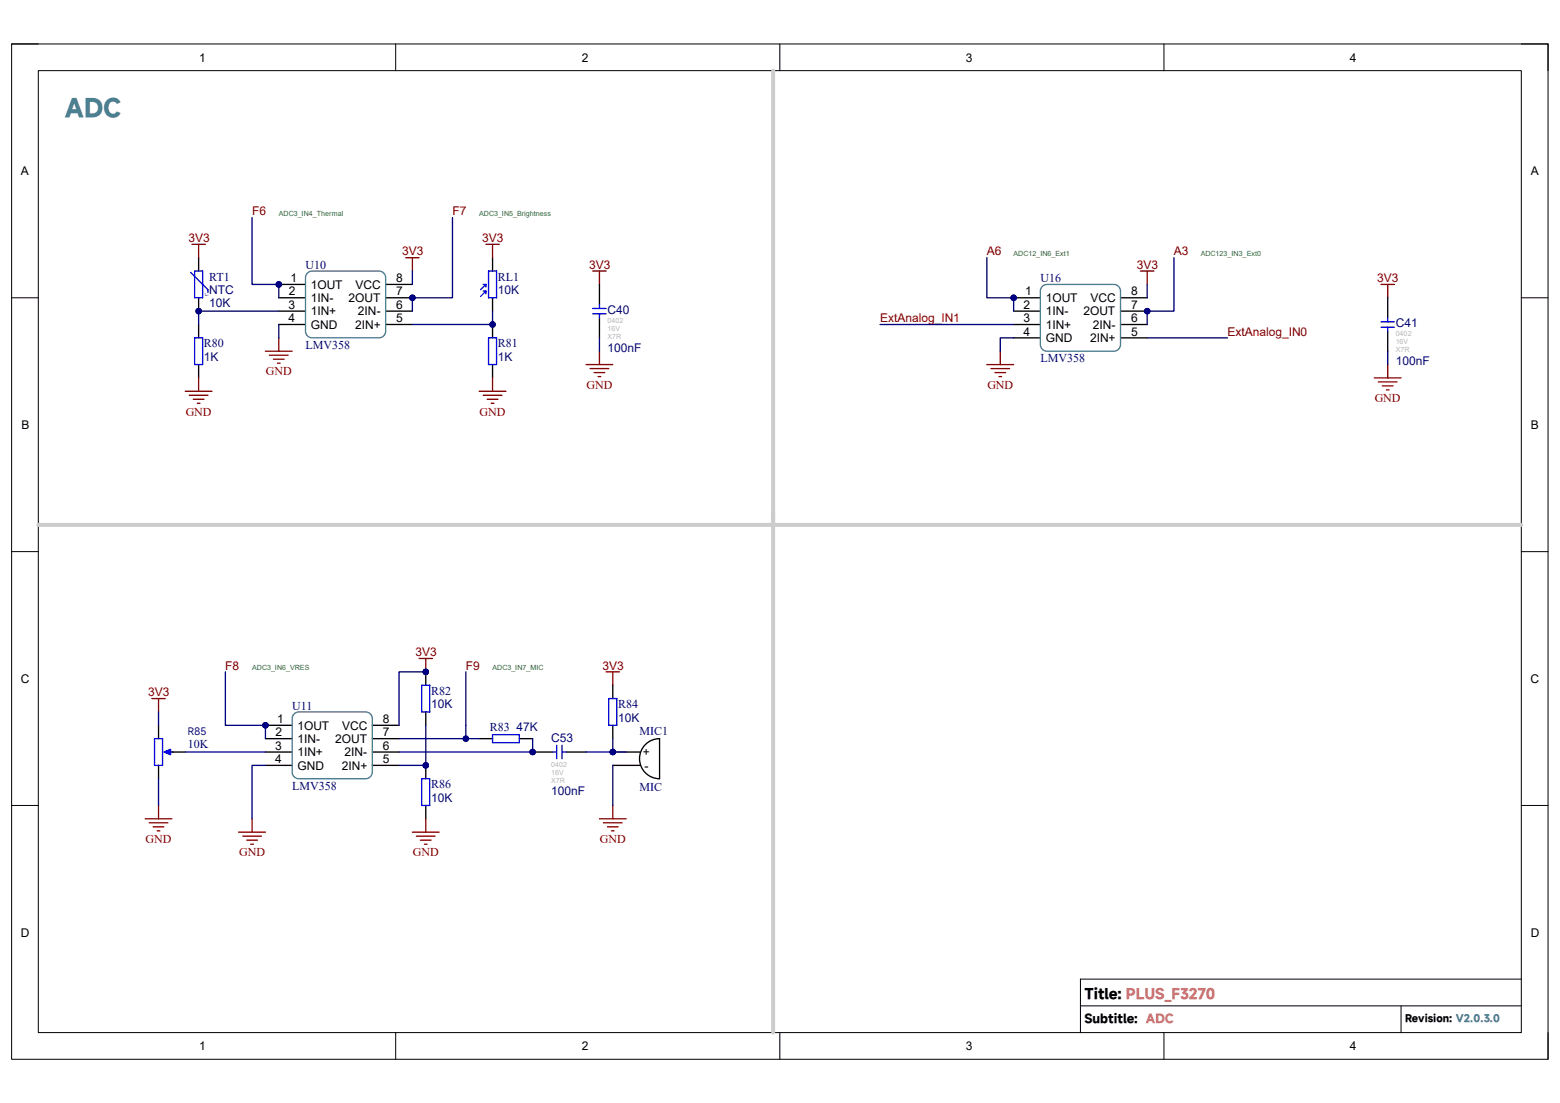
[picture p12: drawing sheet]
<svg xmlns="http://www.w3.org/2000/svg" width="297mm" height="210mm" viewBox="0 0 297 210" stroke-linecap="round" stroke-linejoin="round" font-family="sans-serif">
<path d="M2.2 8.4h292.5v193.3h-292.5z" fill="none" stroke="#000" stroke-width=".19"/>
<path d="M7.3 13.5h282.3v183.1h-282.3z" fill-rule="evenodd" fill="#fff"/>
<g fill="none" stroke="#000" stroke-width=".19">
<path d="M2.2 8.4h5.1M7.3 13.5h282.3v183.1h-282.3zM75.3 8.4v5.1M148.5 8.4v5.1M221.6 8.4v5.1M289.6 8.4h5.1v5.1M2.2 56.7h5.1M289.6 56.7h5.1M2.2 105h5.1M289.6 105h5.1M2.2 153.4h5.1M289.6 153.4h5.1"/>
<path d="M75.3 196.6v5.1M148.5 196.6v5.1M205.7 191.5h83.9M221.6 196.6v5.1M266.7 191.5v5.1M289.6 186.4h-83.9v10.2M294.7 196.6v5.1"/>
</g>
<circle cx="37.8" cy="59.2" r=".51" fill="#000080"/>
<circle cx="37.8" cy="59.2" r=".51" fill="none" stroke="#000080" stroke-width=".19"/>
<path d="M37.8 49.1v2.5M37.8 56.7v2.5" fill="none" stroke="#000" stroke-width=".25"/>
<circle cx="37.8" cy="59.2" r=".51" fill="#000080"/>
<circle cx="37.8" cy="59.2" r=".51" fill="none" stroke="#000080" stroke-width=".19"/>
<path d="M36.3 51.9l3.3 3.3v.5M37.1 51.6h1.5v5.1h-1.5zM92 55.4h.5M92 54.1h.5M92.5 55.4l-1 1M92.5 54.1v.6M92.5 55.4v.5M92.5 54.1l-1 1.1M93 51.6h1.5v5.1h-1.5z" fill="none" stroke="#00f" stroke-width=".25"/>
<path d="M93.8 49.1v2.5M93.8 56.7v2.5" fill="none" stroke="#000" stroke-width=".25"/>
<circle cx="116.7" cy="143.2" r=".51" fill="#000080"/>
<circle cx="116.7" cy="143.2" r=".51" fill="none" stroke="#000080" stroke-width=".19"/>
<path d="M116.7 143.2h5.2" fill="none" stroke="#000" stroke-width=".25"/>
<circle cx="116.7" cy="143.2" r=".51" fill="#000080"/>
<circle cx="116.7" cy="143.2" r=".51" fill="none" stroke="#000080" stroke-width=".19"/>
<path d="M116.7 145.7h5.2M122.9 141.7a3.8 3.8 0 0 1 2.7-1.1v7.7a3.8 3.8 0 0 1-3.6-2.4 3.8 3.8 0 0 1 .9-4.2z" fill="none" stroke="#000" stroke-width=".25"/>
<circle cx="53.1" cy="54.1" r=".51" fill="#000080"/>
<circle cx="53.1" cy="54.1" r=".51" fill="none" stroke="#000080" stroke-width=".19"/>
<circle cx="78.5" cy="56.7" r=".51" fill="#000080"/>
<circle cx="78.5" cy="56.7" r=".51" fill="none" stroke="#000080" stroke-width=".19"/>
<path d="M53.1 54.1h5.1" fill="none" stroke="#000" stroke-width=".25"/>
<circle cx="53.1" cy="54.1" r=".51" fill="#000080"/>
<circle cx="53.1" cy="54.1" r=".51" fill="none" stroke="#000080" stroke-width=".19"/>
<path d="M53.1 56.7h5.1M53.1 59.2h5.1M73.4 56.7h5.1M73.4 59.2h5.1M53.1 61.8h5.1M73.4 61.8h5.1" fill="none" stroke="#000" stroke-width=".25"/>
<circle cx="78.5" cy="56.7" r=".51" fill="#000080"/>
<circle cx="78.5" cy="56.7" r=".51" fill="none" stroke="#000080" stroke-width=".19"/>
<path d="M73.4 54.1h5.1M37.8 61.8v2.5M37.8 69.4v2.6" fill="none" stroke="#000" stroke-width=".25"/>
<path d="M58.7 51.9l.7-.3h12.8a1.27 1.27 0 0 1 1.2 1.3v10.2a1.27 1.27 0 0 1-1.2 1.2h-12.8a1.27 1.27 0 0 1-1.2-1.2v-10.2v-.4z" fill="none" stroke="#45818e" stroke-width=".25"/>
<path d="M37.1 64.3h1.5v5.1h-1.5z" fill="none" stroke="#00f" stroke-width=".25"/>
<g fill="none" stroke="#800000" stroke-width=".25">
<path d="M36.5 46.5h2.6M37.8 46.5v2.6M77.2 49.1h2.6M78.5 49.1v2.5M35.3 74.5h5.1M36 75.3h3.6M36.8 76h2M37.6 76.8h.5M37.8 72v2.5M50.5 66.9h5.1M51.3 67.6h3.6M52.1 68.4h2"/>
<path d="M52.8 69.2h.5M53.1 64.3v2.6"/>
</g>
<circle cx="93.8" cy="61.8" r=".51" fill="#000080"/>
<circle cx="93.8" cy="61.8" r=".51" fill="none" stroke="#000080" stroke-width=".19"/>
<path d="M93.8 61.8v2.5" fill="none" stroke="#000" stroke-width=".25"/>
<circle cx="93.8" cy="61.8" r=".51" fill="#000080"/>
<circle cx="93.8" cy="61.8" r=".51" fill="none" stroke="#000080" stroke-width=".19"/>
<path d="M93.8 69.4v2.6M30.2 138.1v2.5M30.2 145.7v2.6" fill="none" stroke="#000" stroke-width=".25"/>
<path d="M93 64.3h1.5v5.1h-1.5zM31.7 143.2h1.3" fill="none" stroke="#00f" stroke-width=".25"/>
<g fill="none" stroke="#800000" stroke-width=".25">
<path d="M92.5 46.5h2.5M93.8 46.5v2.6M112.9 51.6h2.5M114.1 51.6v2.5M91.2 74.5h5.1M92 75.3h3.6M92.8 76h2M93.5 76.8h.5M93.8 72v2.5M111.6 69.4h5.1M112.3 70.2h3.6M113.1 70.9h2"/>
<path d="M113.9 71.7h.5M114.1 66.9v2.5"/>
</g>
<path d="M31.2 143.2l1.3-.5v1z" fill="#00f"/>
<path d="M29.4 140.6h1.6v5.1h-1.6zM31.2 143.2l1.3-.5v1z" fill="none" stroke="#00f" stroke-width=".25"/>
<path d="M32.7 143.2h2.6" fill="none" stroke="#000" stroke-width=".25"/>
<circle cx="50.5" cy="138.1" r=".51" fill="#000080"/>
<circle cx="50.5" cy="138.1" r=".51" fill="none" stroke="#000080" stroke-width=".19"/>
<path d="M50.5 138.1h5.1" fill="none" stroke="#000" stroke-width=".25"/>
<circle cx="50.5" cy="138.1" r=".51" fill="#000080"/>
<circle cx="50.5" cy="138.1" r=".51" fill="none" stroke="#000080" stroke-width=".19"/>
<path d="M70.9 138.1h5.1M116.7 130.5v2.5M116.7 138.1v2.5M50.5 140.6h5.1M50.5 143.2h5.1M50.5 145.7h5.1M70.9 140.6h5.1M70.9 143.2h5.1M70.9 145.7h5.1" fill="none" stroke="#000" stroke-width=".25"/>
<path d="M55.9 136.1l.6-.5 .4-.1h12.7a1.27 1.27 0 0 1 1.3 1.3v10.2a1.27 1.27 0 0 1-1.3 1.3h-12.7a1.27 1.27 0 0 1-1.3-1.3v-10.2z" fill="none" stroke="#45818e" stroke-width=".25"/>
<g fill="none" stroke="#800000" stroke-width=".25">
<path d="M28.9 133h2.6M30.2 133v2.5M115.4 127.9h2.5M116.7 127.9v2.6M27.6 155.9h5.1M28.4 156.7h3.6M29.2 157.4h2M29.9 158.2h.5M30.2 153.4v2.5M114.1 155.9h5.1M114.9 156.7h3.5M115.6 157.4h2.1"/>
<path d="M116.4 158.2h.5M116.7 153.4v2.5"/>
</g>
<path d="M115.9 133h1.5v5.1h-1.5z" fill="none" stroke="#00f" stroke-width=".25"/>
<circle cx="81.1" cy="127.9" r=".51" fill="#000080"/>
<circle cx="81.1" cy="127.9" r=".51" fill="none" stroke="#000080" stroke-width=".19"/>
<path d="M81.1 127.9v2.6" fill="none" stroke="#000" stroke-width=".25"/>
<circle cx="81.1" cy="127.9" r=".51" fill="#000080"/>
<circle cx="81.1" cy="127.9" r=".51" fill="none" stroke="#000080" stroke-width=".19"/>
<path d="M81.1 135.5v2.6" fill="none" stroke="#000" stroke-width=".25"/>
<path d="M80.3 130.5h1.5v5h-1.5z" fill="none" stroke="#00f" stroke-width=".25"/>
<circle cx="81.1" cy="145.7" r=".51" fill="#000080"/>
<circle cx="81.1" cy="145.7" r=".51" fill="none" stroke="#000080" stroke-width=".19"/>
<path d="M81.1 145.7v2.6" fill="none" stroke="#000" stroke-width=".25"/>
<circle cx="81.1" cy="145.7" r=".51" fill="#000080"/>
<circle cx="81.1" cy="145.7" r=".51" fill="none" stroke="#000080" stroke-width=".19"/>
<path d="M81.1 153.4v2.5" fill="none" stroke="#000" stroke-width=".25"/>
<path d="M80.3 148.3h1.5v5.1h-1.5z" fill="none" stroke="#00f" stroke-width=".25"/>
<path d="M79.8 125.4h2.5M81.1 125.4v2.5" fill="none" stroke="#800000" stroke-width=".25"/>
<circle cx="81.1" cy="127.9" r=".51" fill="#000080"/>
<circle cx="81.1" cy="127.9" r=".51" fill="none" stroke="#000080" stroke-width=".19"/>
<path d="M45.4 158.4h5.1M46.2 159.2h3.6M47 160h2M48 155.9v2.5M78.5 158.4h5.1M79.3 159.2h3.5M80 160h2.1M81.1 155.9v2.5M47.7 160.7h.5M80.8 160.7h.5" fill="none" stroke="#800000" stroke-width=".25"/>
<path d="M91.2 140.6h2.6M98.9 140.6h2.5" fill="none" stroke="#000" stroke-width=".25"/>
<path d="M93.8 139.9h5.1v1.5h-5.1z" fill="none" stroke="#00f" stroke-width=".25"/>
<circle cx="193" cy="56.7" r=".51" fill="#000080"/>
<circle cx="193" cy="56.7" r=".51" fill="none" stroke="#000080" stroke-width=".19"/>
<circle cx="218.4" cy="59.2" r=".51" fill="#000080"/>
<circle cx="218.4" cy="59.2" r=".51" fill="none" stroke="#000080" stroke-width=".19"/>
<path d="M193 56.7h5.1" fill="none" stroke="#000" stroke-width=".25"/>
<circle cx="193" cy="56.7" r=".51" fill="#000080"/>
<circle cx="193" cy="56.7" r=".51" fill="none" stroke="#000080" stroke-width=".19"/>
<path d="M193 59.2h5.1M213.3 59.2h5.1M193 61.8h5.1M193 64.3h5.1M213.3 61.8h5.1M213.3 64.3h5.1" fill="none" stroke="#000" stroke-width=".25"/>
<circle cx="218.4" cy="59.2" r=".51" fill="#000080"/>
<circle cx="218.4" cy="59.2" r=".51" fill="none" stroke="#000080" stroke-width=".19"/>
<path d="M114.1 54.1v3.9M213.3 56.7h5.1M264.2 56.7v3.8M114.1 60.5v3.8M264.2 63.1v3.8" fill="none" stroke="#000" stroke-width=".25"/>
<path d="M198.3 54.7l.6-.5h.4h12.8a1.27 1.27 0 0 1 1.2 1.2v10.2a1.27 1.27 0 0 1-1.2 1.3h-12.8a1.27 1.27 0 0 1-1.2-1.3v-10.2z" fill="none" stroke="#45818e" stroke-width=".25"/>
<g fill="none" stroke="#800000" stroke-width=".25">
<path d="M217.1 51.6h2.6M218.4 51.6v2.6M262.9 54.2h2.6M264.2 54.2v2.5M187.9 69.4h5.1M188.7 70.2h3.5M189.4 70.9h2.1M190.2 71.7h.5M190.4 66.9v2.5M261.7 72h5M262.4 72.7h3.6M263.2 73.5h2"/>
<path d="M263.9 74.2h.6M264.2 69.4v2.6"/>
</g>
<path d="M112.9 58.7h2.5M112.9 59.7h2.5M114.1 58v.7M114.1 59.7v.8M262.9 61.3h2.6M262.9 62.3h2.6M264.2 60.5v.8M264.2 62.3v.8" fill="none" stroke="#00f" stroke-width=".25"/>
<circle cx="101.4" cy="143.2" r=".51" fill="#000080"/>
<circle cx="101.4" cy="143.2" r=".51" fill="none" stroke="#000080" stroke-width=".19"/>
<path d="M101.4 143.2h3.8M107.8 143.2h3.8" fill="none" stroke="#000" stroke-width=".25"/>
<circle cx="101.4" cy="143.2" r=".51" fill="#000080"/>
<circle cx="101.4" cy="143.2" r=".51" fill="none" stroke="#000080" stroke-width=".19"/>
<path d="M105.2 143.2h.8M106 141.9v2.5M107 143.2h.8M107 141.9v2.5" fill="none" stroke="#00f" stroke-width=".25"/>
<path d="M147.2 13.5v183.1M7.3 99.9h282.3" fill="none" stroke="#ccc" stroke-width=".76"/>
<path d="M48 41.4v12.7h5.1v2.6" fill="none" stroke="#000080" stroke-width=".25"/>
<circle cx="53.1" cy="54.1" r=".51" fill="#000080"/>
<circle cx="53.1" cy="54.1" r=".51" fill="none" stroke="#000080" stroke-width=".19"/>
<path d="M78.5 51.6v2.5M93.8 59.2v2.6h-15.3" fill="none" stroke="#000080" stroke-width=".25"/>
<circle cx="93.8" cy="61.8" r=".51" fill="#000080"/>
<circle cx="93.8" cy="61.8" r=".51" fill="none" stroke="#000080" stroke-width=".19"/>
<path d="M53.1 59.2h-15.3v2.6" fill="none" stroke="#000080" stroke-width=".25"/>
<circle cx="37.8" cy="59.2" r=".51" fill="#000080"/>
<circle cx="37.8" cy="59.2" r=".51" fill="none" stroke="#000080" stroke-width=".19"/>
<path d="M86.1 41.4v15.3h-7.6v2.5" fill="none" stroke="#000080" stroke-width=".25"/>
<circle cx="78.5" cy="56.7" r=".51" fill="#000080"/>
<circle cx="78.5" cy="56.7" r=".51" fill="none" stroke="#000080" stroke-width=".19"/>
<path d="M53.1 61.8v2.5M42.9 127.9v10.2h7.6v2.5M35.3 143.2h15.2" fill="none" stroke="#000080" stroke-width=".25"/>
<circle cx="50.5" cy="138.1" r=".51" fill="#000080"/>
<circle cx="50.5" cy="138.1" r=".51" fill="none" stroke="#000080" stroke-width=".19"/>
<path d="M30.2 135.5v2.6M81.1 138.1v7.6h-5.1M30.2 148.3v5.1M116.7 145.7v7.7" fill="none" stroke="#000080" stroke-width=".25"/>
<circle cx="81.1" cy="145.7" r=".51" fill="#000080"/>
<circle cx="81.1" cy="145.7" r=".51" fill="none" stroke="#000080" stroke-width=".19"/>
<path d="M81.1 127.9h-5.1v10.2" fill="none" stroke="#000080" stroke-width=".25"/>
<circle cx="81.1" cy="127.9" r=".51" fill="#000080"/>
<circle cx="81.1" cy="127.9" r=".51" fill="none" stroke="#000080" stroke-width=".19"/>
<path d="M101.4 140.6v2.6h-25.4" fill="none" stroke="#000080" stroke-width=".25"/>
<circle cx="101.4" cy="143.2" r=".51" fill="#000080"/>
<circle cx="101.4" cy="143.2" r=".51" fill="none" stroke="#000080" stroke-width=".19"/>
<path d="M218.4 54.2v2.5M223.5 49.1v10.1h-5.1v2.6M167.5 61.8h25.5M218.4 64.3h15.3M50.5 145.7h-2.5v10.2" fill="none" stroke="#000080" stroke-width=".25"/>
<circle cx="218.4" cy="59.2" r=".51" fill="#000080"/>
<circle cx="218.4" cy="59.2" r=".51" fill="none" stroke="#000080" stroke-width=".19"/>
<path d="M187.9 49.1v7.6h5.1v2.5" fill="none" stroke="#000080" stroke-width=".25"/>
<circle cx="193" cy="56.7" r=".51" fill="#000080"/>
<circle cx="193" cy="56.7" r=".51" fill="none" stroke="#000080" stroke-width=".19"/>
<path d="M114.1 64.3v2.6M193 64.3h-2.6v2.6M264.2 66.9v2.5M88.7 138.1v2.5h2.5" fill="none" stroke="#000080" stroke-width=".25"/>
<circle cx="88.7" cy="140.6" r=".51" fill="#000080"/>
<circle cx="88.7" cy="140.6" r=".51" fill="none" stroke="#000080" stroke-width=".19"/>
<path d="M111.6 143.2h7.6" fill="none" stroke="#000080" stroke-width=".25"/>
<circle cx="116.7" cy="143.2" r=".51" fill="#000080"/>
<circle cx="116.7" cy="143.2" r=".51" fill="none" stroke="#000080" stroke-width=".19"/>
<path d="M116.7 140.6v2.6" fill="none" stroke="#000080" stroke-width=".25"/>
<circle cx="116.7" cy="143.2" r=".51" fill="#000080"/>
<circle cx="116.7" cy="143.2" r=".51" fill="none" stroke="#000080" stroke-width=".19"/>
<path d="M76 140.6h12.7" fill="none" stroke="#000080" stroke-width=".25"/>
<circle cx="88.7" cy="140.6" r=".51" fill="#000080"/>
<circle cx="88.7" cy="140.6" r=".51" fill="none" stroke="#000080" stroke-width=".19"/>
<path d="M88.7 127.9v10.2" fill="none" stroke="#000080" stroke-width=".25"/>
<text font-size="4.6" fill="#45818e" x="12.4" y="22.4">ADC</text>
<text font-size="2.7" x="206.5" y="190.2">Title: PLUS_F3270</text>
<g font-size="2.3">
<text x="37.9" y="11.7">1</text>
<text x="110.7" y="11.7">2</text>
<text x="183.8" y="11.7">3</text>
<text x="257" y="11.7">4</text>
<text x="4" y="33.3">A</text>
<text x="291.4" y="33.3">A</text>
<text x="55.3" y="53.7">1</text>
<text x="75.4" y="53.7">8</text>
<text x="54.9" y="58.8">3</text>
<text x="55" y="56.2">2</text>
<text x="59.2" y="54.9">1OUT</text>
<text x="59.2" y="57.5">1IN-</text>
<text x="66.4" y="57.5">2OUT</text>
<text x="67.7" y="54.9">VCC</text>
<text x="75.4" y="58.8">6</text>
<text x="75.4" y="56.2">7</text>
<text x="194.9" y="58.8">2</text>
<text x="195.2" y="56.2">1</text>
<text x="199.1" y="57.5">1OUT</text>
<text x="207.6" y="57.5">VCC</text>
<text x="215.3" y="58.8">7</text>
<text x="215.3" y="56.2">8</text>
<text x="54.9" y="61.3">4</text>
<text x="59.2" y="60">1IN+</text>
<text x="59.2" y="62.6">GND</text>
<text x="67.6" y="62.6">2IN+</text>
<text x="68.2" y="60">2IN-</text>
<text x="75.4" y="61.3">5</text>
<text x="194.9" y="61.3">3</text>
<text x="194.9" y="63.9">4</text>
<text x="199.1" y="60">1IN-</text>
<text x="199.1" y="62.6">1IN+</text>
<text x="199.1" y="65.2">GND</text>
<text x="206.3" y="60">2OUT</text>
<text x="207.6" y="65.2">2IN+</text>
<text x="208.1" y="62.6">2IN-</text>
<text x="215.3" y="63.9">5</text>
<text x="215.3" y="61.3">6</text>
<text x="4.1" y="81.7">B</text>
<text x="291.5" y="81.7">B</text>
<text x="4" y="130">C</text>
<text x="291.4" y="130">C</text>
<text x="52.7" y="137.6">1</text>
<text x="72.9" y="137.6">8</text>
<text x="52.4" y="142.7">3</text>
<text x="52.4" y="140.2">2</text>
<text x="56.6" y="138.9">1OUT</text>
<text x="56.6" y="141.4">1IN-</text>
<text x="56.6" y="144">1IN+</text>
<text x="63.8" y="141.4">2OUT</text>
<text x="65.1" y="138.9">VCC</text>
<text x="65.6" y="144">2IN-</text>
<text x="72.9" y="142.7">6</text>
<text x="72.9" y="140.2">7</text>
<text x="122.4" y="144">+</text>
<text x="52.4" y="145.2">4</text>
<text x="56.6" y="146.5">GND</text>
<text x="65.1" y="146.5">2IN+</text>
<text x="72.9" y="145.2">5</text>
<text x="122.7" y="146.5">-</text>
<text x="4" y="178.3">D</text>
<text x="291.4" y="178.3">D</text>
<text x="206.5" y="194.7">Subtitle: ADC</text>
<text x="37.9" y="199.9">1</text>
<text x="110.7" y="199.9">2</text>
<text x="183.8" y="199.9">3</text>
<text x="257" y="199.9">4</text>
</g>
<g font-size="2.3" fill="#800000">
<text x="48" y="41">F6</text>
<text x="86.1" y="41">F7</text>
<text x="35.9" y="46.1">3V3</text>
<text x="91.8" y="46.1">3V3</text>
<text x="76.5" y="48.6">3V3</text>
<text x="112.1" y="51.1">3V3</text>
<text x="187.9" y="48.6">A6</text>
<text x="216.4" y="51.1">3V3</text>
<text x="223.5" y="48.6">A3</text>
<text x="262.2" y="53.7">3V3</text>
<text x="167.6" y="61.3">ExtAnalog_IN1</text>
<text x="233.7" y="63.9">ExtAnalog_IN0</text>
<text x="50.6" y="71.5">GND</text>
<text x="111.7" y="74">GND</text>
<text x="188" y="74">GND</text>
<text x="261.7" y="76.6">GND</text>
<text x="35.3" y="79.1">GND</text>
<text x="91.3" y="79.1">GND</text>
<text x="79.1" y="124.9">3V3</text>
<text x="42.9" y="127.5">F8</text>
<text x="88.7" y="127.5">F9</text>
<text x="114.7" y="127.5">3V3</text>
<text x="28.2" y="132.5">3V3</text>
<text x="27.7" y="160.5">GND</text>
<text x="114.2" y="160.5">GND</text>
<text x="45.6" y="163">GND</text>
<text x="78.6" y="163">GND</text>
</g>
<g font-size="2.3" fill="#000080">
<text x="39.8" y="53.4">RT1</text>
<text x="58.2" y="51.1">U10</text>
<text x="94.8" y="53.4">RL1</text>
<text x="198.1" y="53.7">U16</text>
<text x="39.8" y="56">NTC</text>
<text x="39.8" y="58.5">10K</text>
<text x="94.8" y="56">10K</text>
<text x="115.7" y="59.8">C40</text>
<text x="265.7" y="62.3">C41</text>
<text x="38.8" y="68.7">1K</text>
<text x="38.8" y="66.1">R80</text>
<text x="58.2" y="66.4">LMV358</text>
<text x="94.8" y="68.7">1K</text>
<text x="94.8" y="66.1">R81</text>
<text x="115.7" y="66.9">100nF</text>
<text x="198.1" y="68.9">LMV358</text>
<text x="265.7" y="69.5">100nF</text>
<text x="55.6" y="135.1">U11</text>
<text x="82.1" y="134.8">10K</text>
<text x="82.1" y="132.2">R82</text>
<text x="117.7" y="137.4">10K</text>
<text x="117.7" y="134.8">R84</text>
<text x="35.8" y="142.5">10K</text>
<text x="93.3" y="139.2">R83</text>
<text x="98.3" y="139.2">47K</text>
<text x="104.9" y="141.2">C53</text>
<text x="121.7" y="139.9">MIC1</text>
<text x="55.6" y="150.3">LMV358</text>
<text x="82.1" y="152.6">10K</text>
<text x="82.1" y="150.1">R86</text>
<text x="104.9" y="151.3">100nF</text>
<text x="121.7" y="150.6">MIC</text>
</g>
<text font-size="1.9" fill="#000080" x="35.8" y="139.9">R85</text>
<text font-size="1.9" x="267.5" y="194.5">Revision: V2.0.3.0</text>
<g font-size="1.4" fill="#38761d">
<text x="53.1" y="41.1">ADC3_IN4_Thermal</text>
<text x="91.2" y="41.1">ADC3_IN5_Brightness</text>
<text x="193" y="48.8">ADC12_IN6_Ext1</text>
<text x="228.6" y="48.8">ADC123_IN3_Ext0</text>
<text x="48" y="127.6">ADC3_IN6_VRES</text>
<text x="93.8" y="127.6">ADC3_IN7_MIC</text>
</g>
<g font-size="1.4" fill="#b7b7b7">
<text x="115.7" y="61.5">0402</text>
<text x="115.7" y="63">16V</text>
<text x="115.7" y="64.6">X7R</text>
<text x="265.7" y="64.1">0402</text>
<text x="265.7" y="65.6">16V</text>
<text x="265.7" y="67.1">X7R</text>
<text x="104.9" y="146">0402</text>
<text x="104.9" y="147.5">16V</text>
<text x="104.9" y="149">X7R</text>
</g>
<text font-size=".9" fill="#00f" x="39.7" y="56.4" transform="rotate(-90 39.7 56.4)">t°</text>
</svg>
